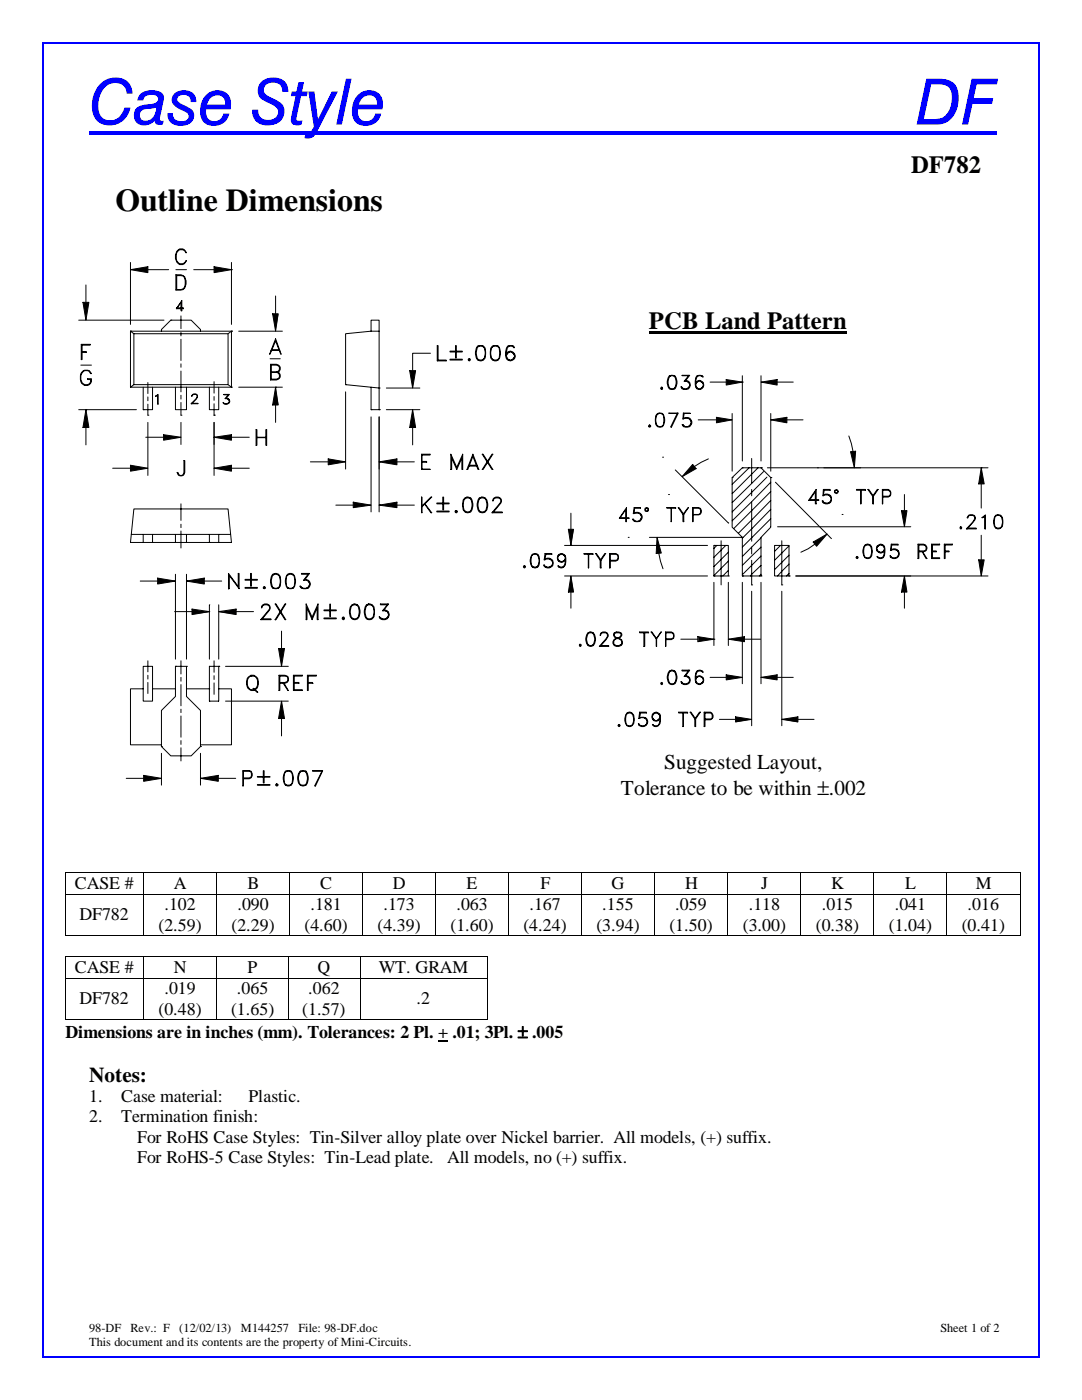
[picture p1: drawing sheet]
<svg xmlns="http://www.w3.org/2000/svg" width="216mm" height="279mm" viewBox="0 0 216 279" stroke-linecap="round" stroke-linejoin="round" font-family="sans-serif">
<path d="M17.8 26.2h181v.7h-181z" fill="#00f"/>
<path d="M13 174.1h.2v.2h-.2zM203.5 174.1h.2v.2h-.2zM13 190.9h.2v.2h-.2zM97.2 190.9h.1v.2h-.1zM203.5 186.7h.2v.1h-.2zM87.4 207.6h2v.3h-2zM97.2 203.4h.1v.2h-.1z" fill="#000"/>
<g fill="none" stroke="#000" stroke-width=".2">
<path d="M13 174.2h190.7M13 178.4h190.7M13.1 174.3v4.1M13.1 178.5v8.3M28.7 174.3v4.1M28.7 178.5v8.3M43.2 174.3v4.1M43.2 178.5v8.3M57.8 174.3v4.1M57.8 178.5v8.3M72.3 174.3v4.1M72.3 178.5v8.3"/>
<path d="M87 174.3v4.1M87 178.5v8.3M101.6 174.3v4.1M101.6 178.5v8.3M116.1 174.3v4.1M116.1 178.5v8.3M130.7 174.3v4.1M130.7 178.5v8.3M145.2 174.3v4.1M145.2 178.5v8.3M159.8 174.3v4.1M159.8 178.5v8.3"/>
<path d="M174.4 174.3v4.1M174.4 178.5v8.3M188.9 174.3v4.1M188.9 178.5v8.3M203.6 174.3v4.1M203.6 178.5v8.3M13 186.7h15.6M13 191h84.3M13 195.2h84.3M13.1 191.1v4M13.1 195.3v8.3M28.7 191.1v4"/>
<path d="M28.7 195.3v8.3M28.7 186.7h14.4M43.2 191.1v4M43.2 195.3v8.3M43.3 186.7h14.4M57.5 191.1v4M57.5 195.3v8.3M57.9 186.7h14.4M71.8 191.1v4M71.8 195.3v8.3M72.4 186.7h14.5M87.1 186.7h14.4"/>
<path d="M97.2 191.1v4M97.2 195.3v8.3M101.6 186.7h14.4M116.2 186.7h14.4M130.8 186.7h14.4M145.3 186.7h14.4M159.9 186.7h14.4M174.5 186.7h14.3M189 186.7h14.5M13 203.5h15.6M28.7 203.5h14.4M43.3 203.5h14.1"/>
<path d="M57.6 203.5h14.2M71.9 203.5h25.3"/>
</g>
<path d="M103.2 73.1h98.2v73.7h-98.2z" fill="#fff"/>
<path d="M103.1 73h98.3v73.8h-98.3z" fill="none" stroke="#fff" stroke-width=".2"/>
<g fill="none" stroke="#000" stroke-width=".2">
<path d="M132 77.4h.1v.2h-.1zM132 77.3l.2 .1-.1 .3-.2-.1zM133.6 75a1.02 1.02 0 0 1 1.3 .4 2.23 2.23 0 0 1-.2 2.2 1.02 1.02 0 0 1-1.4-.4 2.23 2.23 0 0 1 .3-2.2zM133.6 77.4l.4 .2 .7-.2M133.6 75.2l.4-.2 .7 .2M133.7 75a2.2 2.2 0 0 0 0 2.6M134.5 75a2.2 2.2 0 0 1 0 2.6M136 77.3l.4 .3M136.7 75.9a.91 .91 0 0 1 1 1 .91 .91 0 0 1-1.2 .8l-.4-.1-.3-.4h.2a.87 .87 0 0 0 .9 .4 .87 .87 0 0 0 .7-.6M137 76.1l.5 .2 .1 .5-.1 .5-.5 .3M137.5 75l-1.4-.1h1.5l-.9 1.2M137.5 74.9l-1 1.2 .9 .2 .2 .3"/>
<path d="M138.8 77l.3 .4 .4 .2 .5-.2 .3-.4M138.8 76.6l.3-.3 .4-.2 .5 .2 .3 .3M139.1 75.2l.4-.2 .7 .2M139.2 75a2.07 2.07 0 0 0 .1 2.6M139.3 76.1l-.3 .2-.2 .5M139.7 76.1l.5 .2 .1 .5-.1 .5-.5 .3M140 75l.2 .2h.1a.9 .9 0 0 0-1.5 .2 2.59 2.59 0 0 0 .3 2.2 .89 .89 0 0 0 1.2-.3 .89 .89 0 0 0-.3-1.2 .89 .89 0 0 0-1.2 .2M141.7 76.3h3.2M144.9 75.7l3.2 .6-3.2 .5zM148.1 76.3h.1M148.1 75v17M151.8 76.3l3.3-.6v1.1z"/>
<path d="M151.8 75v17M155.1 76.3h3.2M129.6 85l.1 .1zM129.6 84.8l.2 .2-.1 .2-.3-.1zM131.2 82.5a.9 .9 0 0 1 1.3 .4 2.23 2.23 0 0 1-.3 2.2 1.02 1.02 0 0 1-1.3-.4 2.59 2.59 0 0 1 .3-2.2zM131.2 85l.3 .1 .7-.1M131.2 82.7l.3-.2 .7 .2M131.3 82.5a2.2 2.2 0 0 0 0 2.6M132.1 82.5a2.65 2.65 0 0 1 0 2.6M132.2 91.2h.1M133.4 98.7h.1M134.7 93.8l10.7 10.6"/>
<path d="M135.2 82.4l-1.4 2.8h.2l1.3-2.8h-1.8l1.7 .1M136.3 84.8l.4 .3M136.4 83.5a1.23 1.23 0 0 1 1.6 .6 1.03 1.03 0 0 1-1.2 1.1l-.4-.1-.3-.4h.2a.87 .87 0 0 0 .8 .5 .87 .87 0 0 0 .8-.6M136.4 83.5l.1-1 1.2-.1h-1.3l-.1 1.2a1.11 1.11 0 0 1 1.6 .4M137.4 83.5a.95 .95 0 0 1 .5 .8 .95 .95 0 0 1-.5 .8M138.2 92.7l.7 .8-2.8 1.6zM139.3 83.8h3.7M141.4 91.6l-2.8 1.5M143 83.3l3.1 .5-3.1 .6zM146.1 95.3l2-1.9h3.7l2 1.9v9.9l-2 2v7.7h-3.7v-7.7l-2-2zM146.1 95.3h.1M146.1 82.5v11.5"/>
<path d="M148.1 93.4h.1M149.5 93.4l-3.4 3.3M150 91.5v4.9M150 97.7v1.2M151.3 93.4l-5.2 5.1M151.8 93.4h.1M152.4 94.1l-6.3 6.2M153 95.2l-6.9 7M153.1 93.4h44M153.8 95.3h.1M153.8 96.2l-7.7 7.7M153.8 83.8l3.2-.5v1.1z"/>
<path d="M153.8 83.8h.1M153.8 98.1l-7.4 7.4M153.8 99.9l-6.4 6.5M153.8 82.5v11.5M154.7 96.2l11.2 11.3M157 83.8h3.2M161.5 99.7h1.9v.2h-2.1l1.6-2.2v2.9h-.2v-2.5l-1.2 1.8M163.1 93.4h.1M165.3 98.8a.88 .88 0 0 1 .5 .8 .88 .88 0 0 1-.5 .8M165.8 99.3a1.12 1.12 0 0 0-1.6-.4l.1-1.2h1.3v.1h-1.1l-.2 1a.99 .99 0 0 1 1.4 .2 .99 .99 0 0 1-.3 1.4 .99 .99 0 0 1-1.4-.4h.2l.1 .3 .8 .1 .5-.1 .2-.4M166.6 97.8l.3-.1 .3 .1v.6l-.3 .1-.3-.1zM166.7 97.9h.4v.4h-.4z"/>
<path d="M169.4 87l.8 3.1M169.7 90.1h1l-.2 3.3zM170.9 97.7h1.8v.1h-1.8zM171.7 97.8v2.8l.1-2.8M174.1 99l.9-1.3h.2l-.9 1.3v1.6h-.2v-1.6l-.9-1.3h.2l.9 1.3M176.1 99l1.4-.1a.66 .66 0 0 0-.3-1.1h-1.1v2.8v-2.9h1.1a.82 .82 0 0 1 .6 .7 .82 .82 0 0 1-.6 .8h-1.1M180.5 98.7v3.2M195.8 93.4l.6 3.2h-1.1zM195.8 93.4h.1M195.8 96.6v4.8M104.4 113l.3-.1 .2 .3-.3 .1zM104.6 113l.1 .2z"/>
<path d="M106.2 110.6a.86 .86 0 0 1 1.4 .5 2.86 2.86 0 0 1-.3 2.1 .86 .86 0 0 1-1.3-.5 2.1 2.1 0 0 1 .2-2.1zM106.2 113l.4 .2 .7-.2M106.2 110.7h1.1M106.3 110.6a2.51 2.51 0 0 0 0 2.6M107.1 110.6a2.09 2.09 0 0 1 0 2.6M108.6 112.9l.4 .3M109.7 111.6a.84 .84 0 0 1 .6 .8 .84 .84 0 0 1-.6 .8M110.3 112.1a1.19 1.19 0 0 0-1.7-.4l.2-1.2h1.3v.1h-1.2l-.1 1a.99 .99 0 0 1 1.4 .1 .99 .99 0 0 1-.3 1.5 .99 .99 0 0 1-1.4-.5 1.06 1.06 0 0 0 1.8 0M111.3 111.6a.87 .87 0 0 0 1.2 .4l.3-.4M111.3 111.1a.87 .87 0 0 1 1.2-.4l.3 .4M111.5 113l.4 .2 .6-.2M111.9 110.6l-.4 .3-.2 .4 .2 .5 .4 .3"/>
<path d="M112.2 110.6l.4 .3a2.36 2.36 0 0 1-.2 2.3M112.6 114.9h28.6M112.6 108.9h28.6M112.8 111.8a.87 .87 0 0 1-1.3 .2 .87 .87 0 0 1 0-1.3 .87 .87 0 0 1 1.3 .2v1.8l-.3 .5a.77 .77 0 0 1-1.2-.3h.2v.3M112.8 111.4l-.2 .4-.4 .3M113.4 105.6h1l-.5 3.3zM113.9 114.9l.5 3.3h-1zM113.9 108.9h.1M113.9 102.4v3.2M113.9 118.2v3.2M116.5 110.5h1.8v.1h-1.8zM117.4 110.6v2.7l.1-2.7"/>
<path d="M119.8 111.8l.9-1.3h.2l-1 1.3v1.5h-.1v-1.5l-1-1.3h.2l.9 1.3M121.8 111.8h1.1a.62 .62 0 0 0 .4-.6 .62 .62 0 0 0-.4-.6h-1.1v2.7h-.2v-2.8h1.3a.82 .82 0 0 1 .5 .7 .82 .82 0 0 1-.5 .8h-1.1M123.7 103.3l1.8 .1h-1.9l1.4-2.1v2.8h-.2v-2.4l-1.1 1.7M125.3 107.2h.1M126.4 103.7l.4 .3M127.5 102.4a.87 .87 0 0 1 .5 .8 .87 .87 0 0 1-.5 .8M128 102.9l-.3-.4h-1.3l.1-1.2h1.3l-1.2 .1-.1 1a.99 .99 0 0 1 1.6 .6 .99 .99 0 0 1-1.2 1.1l-.4-.1-.3-.4h.2a.87 .87 0 0 0 .8 .5 .87 .87 0 0 0 .8-.7M128.7 101.4h.6v.6h-.6zM128.8 101.5h.4v.4h-.4zM129.6 107.2h18.5M131.1 107.2l.9 3.2-1.1 .1zM131.4 110.4l.9 3.1"/>
<path d="M133.1 101.3l1.7 .1zM133.9 101.4v2.7l.1-2.7M136.3 102.7l1.1-1.4-1 1.4v1.4h-.1v-1.4l-1-1.4h.2l.9 1.4M138.3 102.7h1.1l.3-.2 .1-.3v-.4l-.1-.2-.3-.2h-1.1l-.1 2.7v-2.8l1.5 .1a.78 .78 0 0 1-.3 1.4h-1.1M142.5 108.9h2.8v6h-2.8zM142.5 114.9h.1M142.5 108.9h.1M142.5 116.2v12.6M143 108.9l-.5 .5M143.9 107.9v8.8M144.9 108.9l-2.4 2.3M145.3 114.9h.1"/>
<path d="M145.3 110.2l-2.8 2.9M145.3 112l-2.8 2.9M145.3 113.8l-1.1 1.1M145.3 116.2v12.6M148.1 114.9h.1M148.1 107.2h.1M148.1 116.2v20.3M150 116.7h.1M150 100.2v7.8M150 109.3v1.2M150 111.8v4.9M150 118v26.8"/>
<path d="M151.8 114.9h.1M151.8 109.2l-3.7 3.6M151.8 116.2v20.3M151.8 107.3l-3.7 3.8M151.8 111l-3.7 3.7M151.8 112.8l-2.1 2.1M151.8 114.6l-.3 .3M153.8 101.7l-5.7 5.7M153.8 103.5l-5.7 5.7M154.6 108.9h2.8v6h-2.8zM155.2 105.1h26.5M155.7 108.9l-1.1 1.1"/>
<path d="M156 116.7h.1M156 107.9v8.8M156 118v26.8M157.4 114.9h.1M157.4 112.6l-2.2 2.3M157.4 108.9l-2.8 2.9M157.4 110.8l-2.8 2.9M157.4 114.4l-.5 .5M158.8 114.9h38.3M162.3 108.2l2.8-1.6-2.2 2.4zM162.6 108.6l-1.4 .9-1.4 .7M164.2 100.1l.4 .3"/>
<path d="M168 102.7h.1M170.8 111.2l.3-.1 .1 .2-.2 .2zM171 111.2l.1 .1zM172.6 108.8a.86 .86 0 0 1 1.3 .4 2.86 2.86 0 0 1-.2 2.1 .86 .86 0 0 1-1.4-.4 2.1 2.1 0 0 1 .3-2.1zM172.6 111.2h1.1M172.6 108.9l.4-.1 .7 .1M172.7 108.8a2.51 2.51 0 0 0 0 2.5M173.5 108.8a2.09 2.09 0 0 1 0 2.5M175 109.7a.95 .95 0 0 0 1.2 .4l.3-.4M175 109.3l.6-.5 .6 .1 .3 .4M175.1 111.2h1.1M175.6 108.8l-.5 .2-.1 .4 .1 .6 .5 .2"/>
<path d="M176 108.8a1.74 1.74 0 0 1 .1 2.5M176.5 110a.87 .87 0 0 1-1.3 .1 .87 .87 0 0 1 0-1.3 .87 .87 0 0 1 1.3 .2 3.2 3.2 0 0 1-.3 2.3 .85 .85 0 0 1-1.2-.2h.1l.2 .2M176.5 109.5l-.2 .5-.3 .2M177.7 111.1l.4 .2M178.8 109.7a.88 .88 0 0 1 .5 .8 .88 .88 0 0 1-.5 .8M179.3 110.2a1.12 1.12 0 0 0-1.6-.3l.1-1.3h1.4v.2h-1.3l-.1 .9a1.02 1.02 0 0 1 1.4 .2 1.02 1.02 0 0 1-.1 1.4 1.02 1.02 0 0 1-1.4-.1l-.1-.3 .2 .3 .8 .1 .4-.1 .3-.4M179.9 101.9h1.1l-.5 3.2zM180.5 114.9l.5 3.3h-1.1zM180.5 118.2v3.2M183.3 110l1.4-.1v-1l-.4-.1h-1v2.7h-.1v-2.9h1.1a.77 .77 0 0 1 .6 .5 .77 .77 0 0 1-.2 .9l-.4 .1h-1M184 110.1l.8 1.4h.2l-.9-1.4M185.9 108.6h1.6v.2h-1.4v2.5h1.4v.2h-1.6z"/>
<path d="M186.1 110h.7v.1h-.7M188.4 108.6h1.6v.2h-1.4v2.7h-.2zM188.6 110h.8v.1h-.8M191.6 105.3l.2 .1zM191.6 105.1l.3 .2-.1 .3-.2-.2zM193 105.4h1.8v.2h-2l1.6-1.8a.54 .54 0 0 0 .1-.6 .54 .54 0 0 0-.4-.4h-.6l-.2 .2-.1 .3h-.2l.3-.5a1.07 1.07 0 0 1 1.2 .2 .93 .93 0 0 1-.3 1.2l-1.2 1.4M195.3 111.7h1.1l-.6 3.2zM195.8 106.8v4.9M196 103.3l.6-.5v2.8h-.1v-2.6l-.3 .3zM198.7 105.3h1M198.7 103l.3-.2 .7 .2M198.8 102.8a2.51 2.51 0 0 0 0 2.6"/>
<path d="M199 102.8h-.3a1.83 1.83 0 0 0 .3 2.8l.7-.2 .3-.4a2.59 2.59 0 0 0-.3-2.2h-.6M199.6 102.8a2.09 2.09 0 0 1 0 2.6M115.6 128.7h.4l-.1 .3h-.2zM115.7 128.7h.2v.1h-.2zM117.3 126.3a.86 .86 0 0 1 1.4 .4 2.1 2.1 0 0 1-.3 2.1 .86 .86 0 0 1-1.3-.4 2.1 2.1 0 0 1 .2-2.1zM117.3 128.7l.4 .1 .7-.1M117.3 126.4h1.1M117.5 126.3a2.09 2.09 0 0 0 0 2.5M118.2 126.3a2.09 2.09 0 0 1 0 2.5M119.8 128.8h1.7v.2h-1.9l1.2-1.4a1.02 1.02 0 0 0 .3-1.2l-.8-.1-.3 .1-.2 .4v-.4a.87 .87 0 0 1 1-.3 .87 .87 0 0 1 .6 .9l-1.6 2M122.5 128.6l.3 .2M122.6 126.3a.77 .77 0 0 0 .4 1.1 1.01 1.01 0 0 1 1.1 1 .95 .95 0 0 1-1.6 0 .67 .67 0 0 1 .5-.9 1.02 1.02 0 0 0 1.1-1 1.08 1.08 0 0 0-1.5-.2z"/>
<path d="M122.6 126.4h1.3M122.7 126.3a.54 .54 0 0 0-.1 .5 .54 .54 0 0 0 .4 .4l.7 .3a.81 .81 0 0 1 .5 .8 .81 .81 0 0 1-.7 .7 .88 .88 0 0 1-1.2-.6v-.3l.4-.6 .8-.3a.54 .54 0 0 0 .4-.4 .54 .54 0 0 0-.2-.5M124.1 128.6l-.4 .2M127.6 126.1h1.8v.2h-1.8zM128.5 126.3v2.7h.2v-2.7M130.9 127.5l1.1-1.4-1 1.4v1.5l-.1-1.5-1-1.4h.2l.9 1.4M132 136.4l.1 .1zM132 136.2l.2 .2-.1 .2-.2-.1zM132.9 127.5h1.1a.62 .62 0 0 0 .4-.6 .62 .62 0 0 0-.4-.6h-1.1l-.1 2.7v-2.9h1.2a.82 .82 0 0 1 .5 .8 .82 .82 0 0 1-.5 .7h-1.1M133.6 133.9a.86 .86 0 0 1 1.3 .4 2.1 2.1 0 0 1-.2 2.2 .86 .86 0 0 1-1.4-.5 2.1 2.1 0 0 1 .3-2.1zM133.6 136.4h1.1M133.6 134h1.1"/>
<path d="M133.7 133.9a2.09 2.09 0 0 0 0 2.6M134.5 133.9a2.09 2.09 0 0 1 0 2.6M135.8 127.6h3.4M136 136.2l.4 .3M136.7 134.8a.95 .95 0 0 1 .9 1.4 .95 .95 0 0 1-1.6 .2l-.2-.4h.2l.1 .4 .8 .1 .5-.1 .2-.5M137 135l.5 .3 .1 .4-.1 .5-.5 .3M137.5 133.9h-1.4v-.2h1.5l-.9 1.3M137.5 133.7l-1 1.3 .9 .1 .2 .4M138.8 135.9a.87 .87 0 0 0 1.2 .5l.3-.5M138.8 135.5a.87 .87 0 0 1 1.2-.4l.3 .4M139.1 134h1.1M139.2 133.9a2.36 2.36 0 0 0-.2 2.3l.3 .3"/>
<path d="M139.2 127.1l3.3 .5-3.3 .5zM139.3 135l-.3 .3-.2 .4M139.7 135l.5 .3 .1 .4-.1 .5-.5 .3M140 133.9l.2 .3h.1a.83 .83 0 0 0-.8-.5 .83 .83 0 0 0-.7 .6 2.31 2.31 0 0 0 .3 2.2 .87 .87 0 0 0 1.2-.3 .87 .87 0 0 0-.3-1.2 .87 .87 0 0 0-1.2 .3M141.7 135.2h3.2M142.5 127.6h.1M144.9 134.7l3.2 .5-3.2 .5zM145.3 127.6l3.2-.5v1zM148.5 127.6h3.3M151.8 135.2l3.3-.5v1zM151.8 135.2h.1M155.1 135.2h3.2"/>
<path d="M123.3 144.8l.3-.2 .1 .2-.2 .2zM123.5 144.8h.1zM125.1 142.3l.7-.2a1.33 1.33 0 0 1 .7 1.7l-.1 .6-.3 .4-.6 .2a1.58 1.58 0 0 1-.7-2.3zM125.1 144.8h1.1M125.1 142.5l.4-.2 .6 .2M125.2 142.3a2.51 2.51 0 0 0 0 2.5M126 142.3a2.09 2.09 0 0 1 0 2.5M127.5 144.6l.4 .2M128.6 143.2a.88 .88 0 0 1 .5 .8 .88 .88 0 0 1-.5 .8M129.1 143.8a1.06 1.06 0 0 0-1.6-.4l.1-1.3h1.4v.2h-1.2l-.2 .9a1.01 1.01 0 0 1 1.3 .1 1.01 1.01 0 0 1 .2 1.3 .95 .95 0 0 1-.9 .4 .95 .95 0 0 1-.8-.6l.2 .4h.8h.4l.3-.5M130.2 143.2l.2 .5 .5 .1 .5-.1 .3-.5M130.2 142.8l.2-.3 .5-.2 .5 .2 .3 .3"/>
<path d="M130.3 144.8h1.1M130.7 142.3l-.4 .3-.1 .4 .1 .5 .4 .3M131.1 142.3l.4 .3a2.29 2.29 0 0 1-.2 2.2M131.7 143.5a.88 .88 0 0 1-1.3 .2 .88 .88 0 0 1 0-1.3 .88 .88 0 0 1 1.3 .2 2.6 2.6 0 0 1-.3 2.2 .75 .75 0 0 1-1.2-.2h.1l.1 .2M131.7 143.1l-.6 .7M135.4 142.1h1.8v.2h-1.8zM136.3 142.3v2.7l.1-2.7M138.6 143.5l1-1.4h.1l-.9 1.4v1.5h-.2v-1.5l-.9-1.4h.2l.9 1.4M140.7 143.5l1.3-.1a.79 .79 0 0 0-.2-1.1h-1.1v2.7h-.2v-2.9h1.3a.82 .82 0 0 1 .5 .8 .82 .82 0 0 1-.5 .8h-1.1M143.6 143.6h3.2M146.8 143.1l3.2 .5-3.2 .5zM156 143.6l3.2-.5v1z"/>
<path d="M156 143.6h.1M159.2 143.6h3.2"/>
</g>
<g fill="#000">
<path d="M144.9 75.7l3.2 .6-3.2 .5zM151.8 76.3l3.3-.6v1.1zM138.2 92.7l.7 .8-2.8 1.6zM143 83.3l3.1 .5-3.1 .6zM153.8 83.8l3.2-.5v1.1zM169.7 90.1h1l-.2 3.3zM195.8 93.4l.6 3.2h-1.1zM113.9 114.9l.6 3.3h-1.1zM113.4 105.6h1.1l-.6 3.3zM131.1 107.2l.9 3.2-1.1 .1zM162.3 108.2l2.8-1.6-2.2 2.4zM180.5 114.9l.5 3.3h-1.1z"/>
<path d="M179.9 101.9h1.1l-.5 3.2zM195.3 111.7h1.1l-.6 3.2zM139.3 127.1l3.2 .5-3.2 .5zM144.9 134.7l3.2 .5-3.2 .5zM145.3 127.6l3.2-.5v1zM151.8 135.2l3.3-.5v1zM146.8 143.1l3.2 .5-3.2 .6zM156 143.6l3.2-.5v1.1z"/>
</g>
<path d="M153.8 105.1l.1 .1zM180.5 105.1l.1 .1z" fill="#000"/>
<path d="M127 59.7h46.2v8.9h-46.2z" fill="#fff"/>
<path d="M129.5 66.2h39.5v.5h-39.5z" fill="#000"/>
<g fill="#fff">
<path d="M118.6 148.4h59.6v14.6h-59.6z"/>
<path d="M14.3 47.8h89.9v110.9h-89.9z"/>
</g>
<path d="M14.2 47.7h90v111h-90z" fill="none" stroke="#fff" stroke-width=".2"/>
<g fill="none" stroke="#000" stroke-width=".2">
<path d="M17.1 56.9v3.4M26 53.8l3.5-.6v1.2zM26 52.4v12.3M29.5 53.8h4.2M35.1 54.8h1a1.16 1.16 0 0 1 1 1.2v.7l-.2 .8-.4 .3-1.4 .1zM35.1 53.8h2.1M35.3 55h.8a.88 .88 0 0 1 .9 1 1.32 1.32 0 0 1-.9 1.8h-.8zM35.6 49.8l.3-.1a1.12 1.12 0 0 1 1.3 .7h-.2l-.2-.4-.4-.2a1.03 1.03 0 0 0-1.2 1.1 1.45 1.45 0 0 0 .7 1.7h.5l.6-.3v-.3h.2a1.05 1.05 0 0 1-1 .8 1.05 1.05 0 0 1-1-.8 1.8 1.8 0 0 1 .4-2.2zM38.6 53.8h4.1M42.7 53.2l3.5 .6-3.5 .6zM46.2 53.8h.1M46.2 52.4v12.3"/>
<path d="M55 59.1v3.5M15.7 63.9h17M16.1 72.9h2.1M16.2 68.7h1.8v.2h-1.6v2.9h-.2zM16.3 74.3a1.12 1.12 0 0 1 1.9 .3h-.1a1.01 1.01 0 0 0-1.2-.6 1.01 1.01 0 0 0-.8 1 1.61 1.61 0 0 0 .8 1.8h.6a.81 .81 0 0 0 .6-1.1h-.6v-.1h.7a1.12 1.12 0 0 1-1 1.4 1.12 1.12 0 0 1-1.2-1.3v-.7zM16.4 70.2h.8v.1h-.8M16.6 60.3h1.1l-.6 3.6zM26 66.1h20.2v11.2h-20.2zM26 66.1h.1M26 66.1l.7 .5M26.7 66.6h18.8v10.2h-18.8zM26.7 76.8l-.7 .5"/>
<path d="M28.6 77.3v4.5h1.8v-4.5M29.5 76.3v2.2M29.5 79.2v.8M31 79.1l.5-.4v2v-1.8zM32.2 66.1v-.3l1.9-1.9h4l1.9 1.9v.3M34.1 63.9h.1M35 77.3v4.5h2.2v-4.5M35.3 61.4h1.3v.2h-1.4l1.1-1.6v2h-.2v-1.7l-.8 1.3M36.1 63v2.6M36.1 66.4v.6M36.1 67.7v4.2M36.1 72.6v.7"/>
<path d="M36.1 74.1v4.1M36.1 78.9v.7M41.8 77.3v4.5h1.8v-4.5M42.7 76.2v2.3M42.7 79.1v.8M45.1 79.5a.64 .64 0 0 1 .7 .7 .64 .64 0 0 1-.9 .5l-.2-.1-.1-.3a.7 .7 0 0 0 1.2-.1M45.3 79.6l.5 .5-.5 .5M45.5 76.8l.7 .5M45.6 78.8l-.9-.1h1.1l-.7 .9M45.6 78.7l-.7 .9h.6l.3 .3M46.2 66.1h.1M46.2 77.3h.1"/>
<path d="M46.2 66.1l-.7 .5M47.6 66.1h8.7M47.6 77.3h8.7M53.9 71.6h2M54.1 69.9h1.7M54.1 74.2h1.1a.8 .8 0 0 1 .8 .8 .8 .8 0 0 1-.8 .8h-1.2v-3.1h1.2a.8 .8 0 0 1 .8 .8 .8 .8 0 0 1-.8 .8M54.2 69.8h1.5M54.4 62.6h1.1l-.5 3.5zM55 77.3l.5 3.5h-1.1zM55 67.6l1.1 3.1-1.1-2.7-1.2 2.7zM55 77.3h.1M55.2 74.2l.4-.1 .2-.4v-.4l-.2-.3-.4-.1h-1.1v2.8h1.1l.4-.2 .2-.3-.2-.7-.4-.2h-1.1"/>
<path d="M69 76.8h.1M69 78.2v15.4M74 77.3v4.5h1.6v-17.9h-1.6v2.2l-5 .5v10.2l6.6 .6M74 66.1h1.6M75.6 77.4h.1M77.1 77.4h6.7M81.7 74h1.2l-.6 3.4zM85.9 70.5h-3.6v3.5M87.2 69h.2v2.9h1.6v.1h-1.8zM89.8 71.7h2.4v.2h-2.4zM89.8 70.1h2.4v.1h-2.4zM90.9 69h.2v2.4h-.2z"/>
<path d="M93.4 71.7l.3-.1 .2 .3-.3 .1zM93.6 71.7l.1 .2zM95.3 69.1a1.23 1.23 0 0 1 1.5 .4v1.9a.96 .96 0 0 1-.9 .6 .96 .96 0 0 1-.9-.6 2.56 2.56 0 0 1 .3-2.3zM95.3 71.7l.5 .2 .7-.2M95.3 69.2l.5-.1 .7 .1M95.5 69.1a2.47 2.47 0 0 0 0 2.8M96.3 69.1a2.14 2.14 0 0 1 0 2.8M98.3 69.1h1.1a2.47 2.47 0 0 1 0 2.8 1.03 1.03 0 0 1-1.5-.5v-1.9zM98.3 71.7l.4 .2 .7-.2M98.3 69.2l.4-.1 .7 .1M98.4 69.1a2.14 2.14 0 0 0 0 2.8M99.3 69.1l.3 .4 .1 .7-.1 1.2-.3 .5"/>
<path d="M101 71.3l.3 .4 .5 .2 .5-.2 .4-.4M101 70.8l.3-.4 .5-.2 .5 .2 .4 .4M101.3 69.2l.5-.1 .7 .1M101.5 69.1a2.83 2.83 0 0 0-.3 2.5l.4 .3M101.6 70.2l-.4 .4-.2 .4M102.1 70.2l.4 .4 .2 .4-.2 .6-.4 .3M102.3 69.1l.2 .3h.2l-.2-.3h-1.2a2.47 2.47 0 0 0 0 2.8 .96 .96 0 0 0 1.4-.3 .96 .96 0 0 0-.3-1.3 .96 .96 0 0 0-1.4 .3M15.7 81.8h11.5M17.1 81.8l.6 3.5h-1.1zM17.1 81.8h.1M17.1 85.3v3.5M22.5 93.4h3.5"/>
<path d="M26 92.9l3.5 .5-3.5 .6zM28.6 81.8h.1M29.1 87.3h3.5M29.5 82.9h.1M29.5 80.7v2.2M29.5 84.3v10.6M32.6 86.8l3.5 .5-3.5 .6zM36.1 82.9h.1M36.1 80.3v2.6M36.1 84.3v4.4M36.7 91.9h.2v2.4l-.2 .4a.77 .77 0 0 1-.8 .3 .77 .77 0 0 1-.6-.7h.2l.2 .4 .2 .2 .6-.2 .2-.4zM38.2 80.5l1.3 .1h-1.4l1-1a.55 .55 0 0 0 0-.9h-.5l-.2 .4-.2-.1a.72 .72 0 0 1 1-.3l.1 .1a.66 .66 0 0 1-.1 .8l-.9 1"/>
<path d="M42.7 87.3l3.5-.5v1.1zM42.7 82.9h.1M42.7 87.3h.1M42.7 93.4l3.5-.5v1.1zM42.7 93.4h.1M42.7 80.6v2.3M42.7 84.3v10.6M44.6 80.4l.2 .2M46.2 87.3h3.5M46.2 93.4h3.5M51.1 85.7h.2v3.2h-.2zM51.3 87.3h1.7"/>
<path d="M53 85.7h.2v3.2h-.2zM55 80.8v3.5M61.9 92.2h3.6M65.5 91.6l3.5 .6-3.5 .6zM74 81.8h.1M74 83.2v19M75.6 81.8h.1M75.6 92.2l3.6-.6v1.2zM75.6 92.2h.1M75.6 83.2v19M77.1 81.8h6.7M79.2 92.2h3.5"/>
<path d="M82.3 81.8l.6 3.5h-1.2zM82.3 85.3v3.5M84.1 99.2l.1 3.1zM84.1 90.6h1.7v.2h-1.6v2.8l1.6 .1h-1.7zM84.2 92.1h.9v.2h-.9M88.3 99.2h.2v2.5h-.2zM90 90.6l1.1 2.7 1.2-2.7v3.1h-.1v-2.3l-1.1 2.3-1-2.3v2.3h-.1zM92.8 99.4a.95 .95 0 0 1 1.4 .4 2.56 2.56 0 0 1-.3 2.4 1.03 1.03 0 0 1-1.5-.5v-1.9zM92.8 99.5l.4-.1 .7 .1M92.9 99.4a2.14 2.14 0 0 0 0 2.8M93.4 93h1.8M93.6 92.9h1.5"/>
<path d="M93.8 99.4a2.47 2.47 0 0 1 0 2.8M94.4 90.6l1.1 3.1h-.1l-1-2.6-1.1 2.6h-.1zM95.6 99.4a1.03 1.03 0 0 1 1.6 .4 2.3 2.3 0 0 1-.4 2.4 .95 .95 0 0 1-1.4-.5 2.56 2.56 0 0 1 .2-2.3zM95.6 99.5l.5-.1 .7 .1M95.8 99.4a2.47 2.47 0 0 0 0 2.8M96.2 90.6h.2l1.9 3.1h-.1zM96.7 99.4a2.47 2.47 0 0 1 0 2.8M98.2 90.6h.1l-1.9 3.1h-.2zM26.2 106.7h19.8M26.7 101.6h18.8l.7 6.7h-20.2zM28 116h3.5M28.6 106.7v1.6"/>
<path d="M30.4 106.7v1.6M31.5 115.4l3.5 .6-3.5 .6zM35 106.7v1.6M35 114.6v16.9M36.1 100.6v3.3M36.1 104.6v.7M36.1 106v3.4M37.2 116l3.6-.6v1.2zM37.2 116h.1M37.2 106.7v1.6M37.2 114.6v16.9M40.8 116h3.4"/>
<path d="M41.8 106.7l.1 1.6M43.6 106.7v1.6M45.6 114.4l1.9 2.7v-2.7h.2v3.1l-1.9-2.6v2.6h-.2zM48.9 117.2h2.4v.2h-2.4zM48.9 115.6h2.4v.2h-2.4zM50 114.4h.2v2.6h-.2zM52.7 117.1l.3 .1-.2 .3-.3-.1zM52.7 117.2l.1 .2zM54.4 114.6a1.03 1.03 0 0 1 1.5 .4v2a1.23 1.23 0 0 1-1.5 .4 2.47 2.47 0 0 1 0-2.8zM54.4 117.2l.5 .2 .7-.2M54.4 114.8l.5-.2 .7 .2M54.6 114.6a2.47 2.47 0 0 0 0 2.8"/>
<path d="M55.5 114.6a2.47 2.47 0 0 1 0 2.8M57.4 114.6a.93 .93 0 0 1 1.4 .4 2.56 2.56 0 0 1-.3 2.4h-1.1a2.47 2.47 0 0 1 0-2.8zM57.4 117.2l.4 .2 .7-.2M57.4 114.8l.4-.2 .7 .2M57.5 114.6l-.3 .4-.1 .8 .1 1.2 .3 .4M58.4 114.6l.3 .4 .1 .8-.1 1.2-.3 .4M60 117.1l.4 .3M60.7 115.6a.98 .98 0 0 1 1.2 1.1 .98 .98 0 0 1-1.3 .8l-.4-.1-.4-.4h.2a1.01 1.01 0 0 0 1.8-.2M61.2 115.8l.4 .2 .2 .5-.2 .6-.4 .3M61.6 114.6h-1.4v-.2h1.6l-1.1 1.4M61.6 114.4l-1 1.4 .9 .1 .3 .5M67 100.8h3.5"/>
<path d="M70.5 100.2l3.5 .6-3.5 .5zM75.6 100.8l3.6-.6v1.1zM75.6 100.8h.1M79.2 100.8h3.5M84.2 101l1.8-1.8h.1l-1.9 1.9M84.7 100.6l1.3 1.7h.1l-1.3-1.7M87.2 102h2.4v.2h-2.4zM87.2 100.4h2.4v.2h-2.4zM90.8 102h.4l-.1 .3-.3-.1zM91 102h.1v.2h-.1zM92.8 102l.4 .2 .7-.2M95.6 102l.5 .2 .7-.2"/>
<path d="M98.3 102.2h1.9v.1h-2l1.6-1.9 .1-.6a.86 .86 0 0 0-1.5 0l-.1 .2a.68 .68 0 0 1 .6-.8h.5a.77 .77 0 0 1 .5 1.2l-1.6 1.9M28.6 133h1.8v6.9h-1.8zM28.6 137.5h-2.6v11.1h6.2v.4M29.5 131.9v2.2M29.5 134.8v.7M29.5 136.2v2.2M30.4 137.5h4.6M34.8 122.1h3.5M35 133h.1M35 133h2.2v6l2.8 2.8v7.2l-1.9 1.8h-4l-1.9-1.8v-7.2l2.8-2.8zM36.1 131.9v2.6M36.1 135.2v.7"/>
<path d="M36.1 136.6v4.3M37.2 133h.1M37.2 137.5h4.7M38.3 121.6l3.5 .5-3.5 .6zM41.8 133h1.8v6.9h-1.8zM41.8 133h.1M41.8 139.9h.1M41.8 122.1h.1M41.9 120.7l-.1 10.8M42.7 131.9v2.3M42.7 134.8v.8M42.7 136.3v2.3"/>
<path d="M43.6 133h.1M43.6 122.1l3.5-.5v1.1zM43.6 137.5h2.6v11.1h-6.2v.4M43.6 120.7v10.8M45 133h12.5M45 139.9h12.5M47.1 122.1h3.5M49.5 135.2a1.13 1.13 0 0 1 1.3-.4 1.13 1.13 0 0 1 .7 1.1 1.35 1.35 0 0 1-1.4 1.9 1.75 1.75 0 0 1-.6-2.6zM49.8 135a1.14 1.14 0 0 1 1.6 .9v.7l-.1 .4a1.08 1.08 0 0 1-1.5 .6 1.76 1.76 0 0 1 0-2.6zM50.5 137.4h.2l.7 .7h-.1zM52.2 123.5h1.9v.2h-2.1l1.6-2 .2-.6a.86 .86 0 0 0-1.5 0l-.1 .2a.68 .68 0 0 1 .6-.8h.5a.77 .77 0 0 1 .5 1.2l-1.6 2M54.9 120.5h.2l1.9 3.2h-.1z"/>
<path d="M55.6 129.4h1.2l-.6 3.6zM55.8 136.2h1.1l.4-.2 .1-.2-.1-.8-1.5-.1v2.9h-.1v-3h1.2l.4 .1a.82 .82 0 0 1 .2 .9 .82 .82 0 0 1-.6 .6h-1.1M56.2 139.9l.6 3.5h-1.2zM56.2 126v3.4M56.5 136.4l1 1.4-.8-1.4M57 120.5h-.1l-1.9 3.2M58.5 134.8h1.8v.1h-1.6v2.7h1.6v.2h-1.8zM58.7 136.2h.9v.2h-.9M61.1 120.5l1.2 2.7 1.2-2.7v3.2h-.2v-2.4l-1 2.4-1-2.4v2.4h-.2zM61.3 134.8h1.8v.1h-1.6v2.9h-.2zM61.5 136.2h.9v.2h-.9M64.6 123.3h2.5v.2h-2.5z"/>
<path d="M64.6 121.7h2.5v.2h-2.5zM65.8 120.5l.1 2.6zM68.5 123.3h.1v.2h-.1zM68.5 123.2l.2 .1-.1 .4-.3-.2zM70.2 120.7a.95 .95 0 0 1 1.5 .4 2.3 2.3 0 0 1-.4 2.4 .95 .95 0 0 1-1.4-.4 2.3 2.3 0 0 1 .3-2.4zM70.2 123.3a1.1 1.1 0 0 0 1.2 0M70.2 120.9l.5-.2 .6 .2M70.3 120.7a2.47 2.47 0 0 0 0 2.8M71.2 120.7a2.47 2.47 0 0 1 0 2.8M73.1 123.3l.4 .2 .8-.2M73.1 120.9l.4-.2 .8 .2M73.3 120.7a2.47 2.47 0 0 0 0 2.8"/>
<path d="M73.5 120.5a1.51 1.51 0 0 0-.8 1.8l.2 .8a.95 .95 0 0 0 .8 .6 .95 .95 0 0 0 .9-.6v-2l-.3-.4-.7-.2M74.1 120.7a2.14 2.14 0 0 1 0 2.8M75.7 123.2l.5 .3M76.5 121.7a1.01 1.01 0 0 1 1.2 1.1 1.01 1.01 0 0 1-1.4 .9l-.4-.2-.3-.4a1.1 1.1 0 0 0 1.9-.2M76.9 121.9l.5 .2a1.01 1.01 0 0 1-.5 1.4M77.4 120.7h-1.5v-.2h1.6l-1 1.4M77.4 120.5l-1.1 1.4 1 .2 .2 .4M25.2 155.3h3.5M28.7 154.7l3.5 .6-3.5 .6zM32.2 149h.1M32.2 150.3v6.4M36.1 141.5v.7"/>
<path d="M36.1 142.9v4.2M36.1 147.8v.8M36.1 149.2v2.7M40 155.3l3.6-.6v1.2zM40 149h.1M40 155.3h.1M40 150.3v6.4M43.6 155.3h3.4M48.6 155.3h1.1a.79 .79 0 0 0 .4-1.2l-.4-.2h-1.1l-.1 3v-3.1l1.6 .1 .2 .5a.97 .97 0 0 1-.6 1h-1.1M51.3 156.6l2.6 .1zM51.3 155l2.6 .1zM52.5 153.8h.2v2.5h-.2z"/>
<path d="M55.2 156.4l.3 .2-.2 .3-.3-.2zM55.2 156.6l.1 .1zM56.2 143.4v3.5M56.9 153.9h1.2a2.47 2.47 0 0 1 0 2.8 .93 .93 0 0 1-1.4-.4 2.56 2.56 0 0 1 .2-2.4zM56.9 156.6h1.2M56.9 154.1l.5-.2 .7 .2M57.1 153.9a2.47 2.47 0 0 0 0 2.8M58 153.9a2.47 2.47 0 0 1 0 2.8M59.9 153.9h1.2a2.47 2.47 0 0 1 0 2.8 1.03 1.03 0 0 1-1.5-.4 2.3 2.3 0 0 1 .3-2.4zM59.9 156.6h1.2M59.9 154.1l.4-.2 .8 .2M60 153.9a2.47 2.47 0 0 0 0 2.8"/>
<path d="M60.9 153.9a2.47 2.47 0 0 1 0 2.8M64.3 153.8l-1.5 3.1h.1l1.5-3.1h-2l1.9 .1"/>
</g>
<g fill="#000">
<path d="M26 53.8l3.5-.6v1.2zM42.7 53.2l3.5 .6-3.5 .6zM16.6 60.3h1.1l-.6 3.6zM54.4 62.6h1.2l-.6 3.5zM81.7 74h1.2l-.6 3.4zM17.1 81.8l.6 3.5h-1.1zM26 92.9l3.5 .5-3.5 .6zM32.6 86.8l3.5 .5-3.5 .6zM42.7 87.3l3.5-.5v1.1zM42.7 93.4l3.5-.5v1.1zM55 77.3l.6 3.5h-1.2zM65.5 91.6l3.5 .6-3.5 .6z"/>
<path d="M75.6 92.2l3.6-.6v1.2zM82.3 81.8l.6 3.5h-1.2zM31.5 115.4l3.5 .6-3.5 .6zM37.2 116l3.6-.6v1.2zM70.5 100.2l3.5 .6-3.5 .5zM75.6 100.8l3.6-.6v1.1zM38.3 121.6l3.6 .5-3.6 .6zM43.6 122.1l3.5-.5v1.1zM55.6 129.4h1.2l-.6 3.6zM28.7 154.7l3.5 .6-3.5 .6zM40 155.3l3.6-.6v1.2zM56.2 139.9l.6 3.5h-1.2z"/>
</g>
<path d="M75.6 81.8h.1zM82.3 81.8h.1zM43.6 139.9l.1 .1zM56.2 139.9l.1 .1z" fill="#000"/>
<path d="M8.5 8.4h.3v.3h-.3z" fill="#00f"/>
<path d="M8.5 8.6h199" fill="none" stroke="#00f" stroke-width=".25"/>
<path d="M207.2 8.4h.3v.3h-.3z" fill="#00f"/>
<path d="M8.6 8.7v262M207.3 8.7v262" fill="none" stroke="#00f" stroke-width=".25"/>
<path d="M8.5 270.7h.3v.2h-.3z" fill="#00f"/>
<path d="M8.5 270.8h199" fill="none" stroke="#00f" stroke-width=".25"/>
<path d="M207.2 270.7h.3v.2h-.3z" fill="#00f"/>
<g font-size="12.7" fill="#00f">
<text x="17.8" y="24.9">Case Style</text>
<text x="182.9" y="24.9">DF</text>
</g>
<text font-size="6.3" x="23.1" y="42.1">Outline Dimensions</text>
<g font-size="4.9">
<text x="181.8" y="34.5">DF782</text>
<text x="129.5" y="65.7">PCB Land Pattern</text>
</g>
<g font-size="4.2">
<text x="132.5" y="153.4">Suggested Layout,</text>
<text x="123.9" y="158.6">Tolerance to be within ±.002</text>
<text x="17.8" y="215.9">Notes:</text>
</g>
<g font-size="3.6">
<text x="14.9" y="177.4">CASE #</text>
<text x="34.7" y="177.4">A</text>
<text x="49.4" y="177.4">B</text>
<text x="63.9" y="177.4">C</text>
<text x="78.4" y="177.4">D</text>
<text x="93.1" y="177.4">E</text>
<text x="107.8" y="177.4">F</text>
<text x="122" y="177.4">G</text>
<text x="136.7" y="177.4">H</text>
<text x="151.8" y="177.4">J</text>
<text x="165.8" y="177.4">K</text>
<text x="180.6" y="177.4">L</text>
<text x="194.7" y="177.4">M</text>
<text x="15.9" y="183.7">DF782</text>
<text x="31.6" y="185.7">(2.59)</text>
<text x="32.8" y="181.7">.102</text>
<text x="46.2" y="185.7">(2.29)</text>
<text x="47.4" y="181.7">.090</text>
<text x="60.7" y="185.7">(4.60)</text>
<text x="61.9" y="181.7">.181</text>
<text x="75.3" y="185.7">(4.39)</text>
<text x="76.5" y="181.7">.173</text>
<text x="89.9" y="185.7">(1.60)</text>
<text x="91.1" y="181.7">.063</text>
<text x="104.4" y="185.7">(4.24)</text>
<text x="105.6" y="181.7">.167</text>
<text x="119" y="185.7">(3.94)</text>
<text x="120.2" y="181.7">.155</text>
<text x="133.6" y="185.7">(1.50)</text>
<text x="134.7" y="181.7">.059</text>
<text x="148.2" y="185.7">(3.00)</text>
<text x="149.4" y="181.7">.118</text>
<text x="162.8" y="185.7">(0.38)</text>
<text x="164" y="181.7">.015</text>
<text x="177.3" y="185.7">(1.04)</text>
<text x="178.5" y="181.7">.041</text>
<text x="191.9" y="185.7">(0.41)</text>
<text x="193.1" y="181.7">.016</text>
<text x="14.9" y="194.2">CASE #</text>
<text x="34.7" y="194.2">N</text>
<text x="49.4" y="194.2">P</text>
<text x="63.4" y="194.2">Q</text>
<text x="75.6" y="194.2">WT. GRAM</text>
<text x="15.9" y="200.5">DF782</text>
<text x="31.6" y="202.5">(0.48)</text>
<text x="32.8" y="198.4">.019</text>
<text x="46.1" y="202.5">(1.65)</text>
<text x="47.3" y="198.4">.065</text>
<text x="60.3" y="202.5">(1.57)</text>
<text x="61.5" y="198.4">.062</text>
<text x="83.1" y="200.5">.2</text>
<text x="13.1" y="207.2">Dimensions are in inches (mm). Tolerances: 2 Pl. + .01; 3Pl. ± .005</text>
<text x="17.8" y="219.9">1.</text>
<text x="24.2" y="219.9">Case material:</text>
<text x="49.6" y="219.9">Plastic.</text>
<text x="17.8" y="224">2.</text>
<text x="24.2" y="224">Termination finish:</text>
<text x="27.4" y="232.1">For RoHS-5 Case Styles: Tin-Lead plate.</text>
<text x="27.4" y="228.1">For RoHS Case Styles: Tin-Silver alloy plate over Nickel barrier. All models, (+) suffix.</text>
<text x="89.2" y="232.1">All models, no (+) suffix.</text>
</g>
<g font-size="2.5">
<text x="17.8" y="265.7">98-DF</text>
<text x="17.8" y="268.5">This document and its contents are the property of Mini-Circuits.</text>
<text x="26" y="265.7">Rev.: F</text>
<text x="35.8" y="265.7">(12/02/13)</text>
<text x="48" y="265.7">M144257</text>
<text x="59.6" y="265.7">File: 98-DF.doc</text>
<text x="187.7" y="265.7">Sheet 1 of 2</text>
</g>
</svg>
